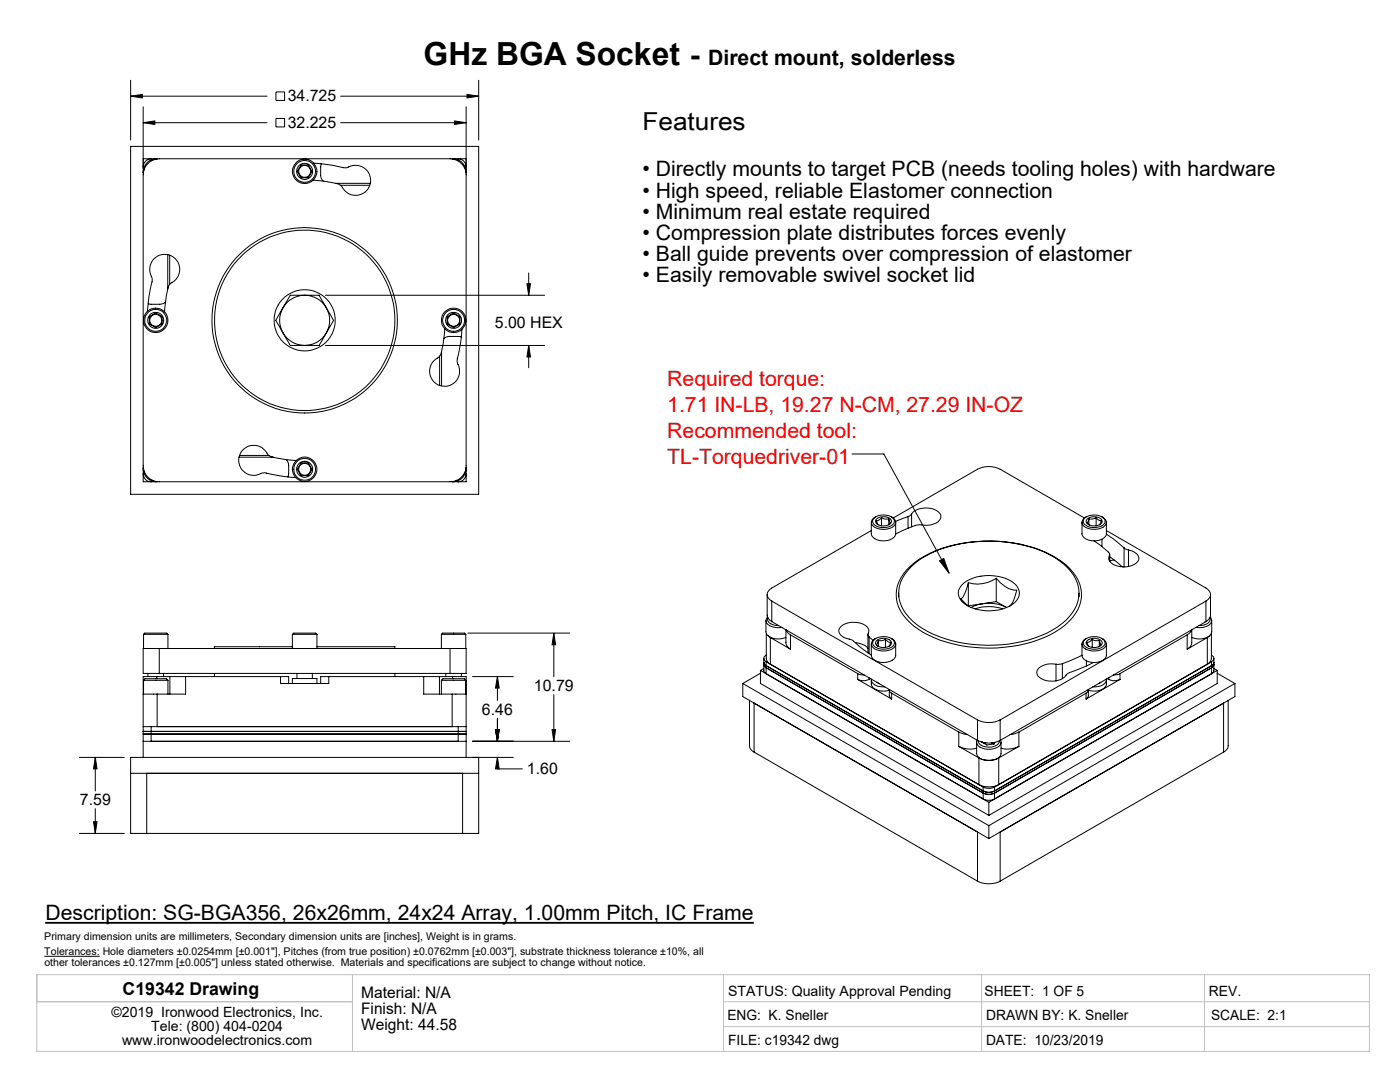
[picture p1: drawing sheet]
<svg xmlns="http://www.w3.org/2000/svg" width="279mm" height="216mm" viewBox="0 0 279 216" stroke-linecap="round" stroke-linejoin="round" font-family="sans-serif">
<g fill="none" stroke="#000" stroke-width=".2">
<path d="M26.1 19.2l2.3-.4v.7zM26.1 16v11.9M26.1 19.2h27.2M55.1 18.3h1.7v1.7h-1.7zM68 19.2h27.5M93.2 18.8l2.3 .4-2.3 .3zM95.5 16v11.9M26.1 29.2h69.4v69.4h-69.4zM28.6 24.5l2.3-.4v.7zM28.6 31.7h2.8l-.8 .1M28.6 21.3v13.2l.1-.8M28.6 24.5h24.7"/>
<path d="M29.5 32.6a3.2 3.2 0 0 1 2.3-.9h58a3.3 3.3 0 0 1 3.2 3.2v58.1a3.2 3.2 0 0 1-3.2 3.1h-58a3.2 3.2 0 0 1-3.2-3.1v-58.6a3.2 3.2 0 0 1 .9-1.8zM30.2 31.7a1.63 1.63 0 0 0-1.6 1.6M31.2 31.7a2.4 2.4 0 0 0-2.6 2.6M55.1 23.6h1.7v1.7h-1.7zM60.1 32.9h.8a.74 .74 0 0 1 .9 .6l.5 .7-.6 1-.2 .3h-.9a.68 .68 0 0 1-.8-.6l-.5-.7zM62.6 32.6l2.1 .1 4.5 .8a3 3 0 0 1 4.3 .9 3 3 0 0 1-1.2 4.2 3 3 0 0 1-4.1-1.4l-.4-.3a16.3 16.3 0 0 0-5.3-1M64.1 32.7l-.1 .6v1.7l.1 .6 .4 .5M67 36.6h6.9M67.9 37h5.9M68 24.5h25M90.5 31.7a2.4 2.4 0 0 1 2.5 2.6M90.7 24.1l2.3 .4-2.3 .3z"/>
<path d="M91.4 31.7a1.63 1.63 0 0 1 1.6 1.6M93 31.7h-2.8l.8 .1M93 21.3v13.2l-.1-.8M33.5 50.8v6.9M33.9 50.9v5.9M57.9 58.9h5.8l2.2 3.8 .7 1.2-2.9 5h-5.8l-.9-1.6-2-3.4zM64.9 58.9h43.8M105.2 56.6h.7l-.4 2.3zM105.5 54.5v4.4M29.4 62.1a29.3 29.3 0 0 1 1-6l-.1-.6a3 3 0 0 1 .7-4.1 3 3 0 0 1 4.2 .5 3 3 0 0 1-.5 4.2 2.03 2.03 0 0 0-1.2 1.3l-.3 1.6-.4 3.2M29.8 63.2l1.3-.8 1.2 .8v.8a.78 .78 0 0 1-.5 1l-.7 .4-1.3-.7zM33 60.3l-.5 .3-.6 .1-2.3-.1"/>
<path d="M64.9 68.9h43.8M87.7 71v5.9M88.1 70.1v6.9M88.8 65.6a14.5 14.5 0 0 1-1 5.4l-.1 .2a3.2 3.2 0 0 0-1.6 4.3 3 3 0 0 0 4.3 1.1 3 3 0 0 0 .9-4.3v-.7l.7-3.8 .2-2.1M89.3 63.2l1.2-.8 1.3 .8v.8a.76 .76 0 0 1-.6 1l-.7 .4-1.2-.7zM92 67.2l-2.6-.1-.8 .5M105.5 68.9l.4 2.3h-.7zM105.5 68.9v4.5M28.6 94.5a1.57 1.57 0 0 0 1.6 1.6M28.6 93.6a2.45 2.45 0 0 0 2.6 2.5M28.7 94.1l-.1-.8v2.8h2.8l-.8-.1M47.7 91.2h6.9"/>
<path d="M47.8 90.9h5.9M57.1 91.7l.4 .5 .1 .7v1.6l-.1 .7M59.1 91.9a13.1 13.1 0 0 1-5.5-1.1 3.1 3.1 0 0 0-4.4-1.6 3.1 3.1 0 0 0-1 4.5 3.2 3.2 0 0 0 4.2 .7l.4-.1 4.1 .8 2.1 .2M60.1 92.4h.7a.78 .78 0 0 1 1 .5l.5 .7-.6 1a.74 .74 0 0 1-.9 .3h-.1a.75 .75 0 0 1-.9-.5l-.5-.8zM92.9 94.1l.1-.8v2.8h-2.8l.8-.1M93 93.6a2.45 2.45 0 0 1-2.5 2.5M93 94.5a1.57 1.57 0 0 1-1.6 1.6M170 90.6h6.4l13 23.8M153.1 118.6v4.1a1.65 1.65 0 0 0 .9 1.3M154 119.9l41.1 23.8M154 119.9v4.1M173.9 105.9l-19.9 11.4a1.39 1.39 0 0 0-.9 1.3 1.39 1.39 0 0 0 .9 1.3"/>
<path d="M173.9 104.2v2.3a2.26 2.26 0 0 0 2.7 1.4 2.08 2.08 0 0 0 2.2-1.4M174.4 103.4a2.99 2.99 0 0 1 4 .2 1.12 1.12 0 0 1-1 1.5 2.71 2.71 0 0 1-3.2-.8v-.6zM174.8 103.1a1.17 1.17 0 0 0-.9 1.3 1.17 1.17 0 0 0 1.1 1 3.3 3.3 0 0 0 3.6-.7 1.15 1.15 0 0 0-.7-1.6M174.8 103.7a2.17 2.17 0 0 1 3 .1 .76 .76 0 0 1-.7 1 1.89 1.89 0 0 1-2.3-.6zM175.9 103.3a1.65 1.65 0 0 0 1.5 .2M175.9 103.3l-.5 .5-.5 .1 .4 .8M175.9 103.3v1.6M177.4 103.5l.3 .9-.3 .3zM178.3 103.4l16.8-9.8a5.1 5.1 0 0 1 4.5 0l16.8 9.8M178.8 104.2v2.3M179.4 118.4v.7M181 113.6a20.4 20.4 0 0 1 12.5-5.4 26.7 26.7 0 0 1 18.4 3.8 8.3 8.3 0 0 1 3.9 7.2 9.4 9.4 0 0 1-5.1 6.8 28.8 28.8 0 0 1-26.4 .2 10.6 10.6 0 0 1-5.3-6 7 7 0 0 1 2-6.6z"/>
<path d="M181.2 103.1l-2.4 .9M181.2 103.1v2.3M181.9 113a21.1 21.1 0 0 1 12.9-4.9 26.9 26.9 0 0 1 15.8 3.2 9.1 9.1 0 0 1 4.7 6.8 8.2 8.2 0 0 1-4.2 7 26.5 26.5 0 0 1-17 3.5 22 22 0 0 1-11.8-4.5 7.3 7.3 0 0 1-2.8-7.2 8.2 8.2 0 0 1 2.4-3.9zM181.9 102.6l-.7 .5M181.9 102.6a4 4 0 0 1 5.7-.2 1.31 1.31 0 0 1-.8 2 7.3 7.3 0 0 1-3.5 .3l-1.3 .4-3.2 1.4M181.9 102.6v2.5M187.5 111.9l.8-.5 1.1 3zM192.3 116.3a8.9 8.9 0 0 1 10.2 .2 2.41 2.41 0 0 1-.4 4.1 8.9 8.9 0 0 1-10.1-.5 2.35 2.35 0 0 1 .3-3.8zM193.3 116.3l-.6 1.9-.4 .8-.5 .5 1.6 1.5M193.3 116.3v4.6l5.5-.8M198.8 115.4a4.9 4.9 0 0 0 4.1 2.4l-.6 2-.9 1.2M198.8 115.4a6.7 6.7 0 0 1-5.5 .9"/>
<path d="M198.8 115.4v4.7M215.3 118.4v.7M215.9 104.2v2.3a2.26 2.26 0 0 0 2.8 1.4 2.08 2.08 0 0 0 2.1-1.4v-2.3M216.4 103.5a3 3 0 0 1 4 0 1.04 1.04 0 0 1-.9 1.6 2.83 2.83 0 0 1-3.2-.7l-.1-.6zM216.8 103.1a1.16 1.16 0 0 0-.9 1.3 1.16 1.16 0 0 0 1.2 1 3.3 3.3 0 0 0 3.6-.7 1.15 1.15 0 0 0-.8-1.6M217 103.5a2.32 2.32 0 0 1 2.9 .2 .71 .71 0 0 1-.6 1.1 1.85 1.85 0 0 1-2.6-.8zM217.3 103.5l-.2 .6a.43 .43 0 0 0 .4 .7M217.3 103.5v1.2M218.3 107.9l2.9 2.3 .3 .4-.1 .3M218.8 103.3l.5 .5 .5 .1-.4 .8M218.8 103.3l-.9 .3-.6-.1M218.8 103.3v1.6"/>
<path d="M219.9 107.6v1.4M220.8 105.9l19.9 11.4a1.39 1.39 0 0 1 .9 1.3 1.39 1.39 0 0 1-.9 1.3M220.8 106.6l1.3 .9 2.2 1.8M221.4 110.9v1M221.5 111.1l2.5 2M221.5 110.7v1.3M222.4 111.8l-1 .1M224.3 109.3l.9 .4M224.3 109.3v3.8M225.2 109.7a2.05 2.05 0 0 1 2.1 2 3.6 3.6 0 0 1-4.2 1.3 1.87 1.87 0 0 1-1.8-1.7l.1-.4M225.2 109.7v3.3M240.7 119.9l-41.1 23.8"/>
<path d="M240.7 119.9v4.1M241.6 118.6v4.1a1.65 1.65 0 0 1-.9 1.3M28.6 138.5h2.8M28.6 135.7h4.9M28.6 135.7l.3-.3h4.3l.3 .3M28.6 126.6l.3-.3h4.4l.2 .3M28.6 126.6h4.9M28.6 126.6v2.8M28.6 135.7v2.8M29.5 134.4v.6M31.3 135h2.6M31.3 135h-2.7v16.1"/>
<path d="M31.3 135v.4M31.4 138.5v6.5M31.8 129.4h-3.2v5h3.2M31.8 129.4v5M31.8 129.4h58M31.8 134.4h58M32.6 134.4v.6M33.5 126.6v2.8M33.5 135.7v2.8M33.9 135h3.1M33.9 135v3.5M37 135h19"/>
<path d="M37 135v3.5h-5.6M42.8 134.4v.6M56 135h1.6v1.4M56 135v1.4h9.6v-1.4M58.3 129h-15.5v.4M58.3 126.6a2.48 2.48 0 0 1 1.9-.3h1.2a2.48 2.48 0 0 1 1.9 .3M58.3 126.6h5M58.3 136.4v-1h5v1M58.3 126.6v2.8M59.3 134.4v1M62.3 134.4v1M63.3 129h15.5v.4"/>
<path d="M63.3 126.6v2.8M65.6 135h-1.6v1.4M65.6 135h19M78.8 134.4v.6M84.6 135h3.1M84.6 135v3.5h5.6M87.7 135h2.6M87.7 135v3.5M88.1 135.7l.3-.3h4.3l.3 .3M88.1 135.7h4.9M88.1 126.6l.2-.3h4.4l.3 .3M88.1 126.6h4.9"/>
<path d="M88.1 126.6v2.8M88.1 135.7v2.8M89 134.4v.6M89.8 129.4h3.2v5h-3.2M89.8 129.4v5M90.2 138.5h2.8M90.2 138.5v6.5M90.3 135h2.7v16.1M90.3 135v.4M92.1 134.4v.6M93 126.6v2.8M93 135.7v2.8"/>
<path d="M93.4 126.3h20.3M94.3 135h8.1M99.3 135l.3 2.3h-.7zM99.3 135v4.8M110.5 126.3l.4 2.4h-.7zM110.5 126.3v8.7M110.5 138.6v9.3M148.2 136.4v2.6l49.1 28.3M148.2 136.4l49.1 28.3M149.6 139.7v9.1a1.47 1.47 0 0 0 .9 1.3M151.8 133.8l45.5 26.3M151.8 133.8v2.6l45.5 26.3"/>
<path d="M151.8 134.3l-3.6 2.1M152.4 132.2l.1 .3 .4 .3 43.3 25a2.4 2.4 0 0 0 2.3 0l43.3-25 .3-.3 .2-.3M152.4 132.6l.1 .3 .4 .3 43.3 25.1a2.7 2.7 0 0 0 2.3 0l43.3-25.1 .3-.3 .2-.3M152.4 131.4v2.4l.1 .3 .4 .3v-2.4M152.4 133.4l-.6 .4M152.9 123.8v2.3a2.33 2.33 0 0 0 2.7 1.4l1.2-.3M152.9 132l43.3 25.1M152.9 130.7a.72 .72 0 0 0-.5 .7 .72 .72 0 0 0 .5 .6M152.9 126.4v5a1.41 1.41 0 0 0 .8 1.1v-5.3M153.2 123.2a1.12 1.12 0 0 0-.2 1.2 1.12 1.12 0 0 0 1 .6l1 .2h1M153.2 123.3a1.08 1.08 0 0 0 1 1.3l1.2 .2M153.3 126.9l.4 .3"/>
<path d="M153.7 127.2l4.1 2.3M154 124l41.1 23.7M157.8 126.7l-.7-.5-.2-.5-.1 2.7a1.68 1.68 0 0 0 1 1.1M157.8 126.7l13.4 7.7M157.8 126.7v2.8M170.7 128.2l.9 .2a2.34 2.34 0 0 1 1.6 1M171.2 135.6a2.7 2.7 0 0 0 2.2 0M171.2 134.4l1.3 .3M171.2 134.4v1.2M171.2 135.6l6.7 3.9M173.2 126.6v3.7M173.4 135.2v.4"/>
<path d="M173.5 127.1l.7 .7M173.5 127.1l-.3-.5a1.47 1.47 0 0 0-1-2.1 4.2 4.2 0 0 0-4.6 .8 1.35 1.35 0 0 0 .8 1.9l1.7 .5 1.9 1.7 1.9 1.3M173.5 127.1v3.3M173.7 135.4l-.3 .2M173.9 128.5v2.3a2.26 2.26 0 0 0 2.7 1.4 2.08 2.08 0 0 0 2.2-1.4v-2.3M173.9 135.7a1.69 1.69 0 0 0 1.6 2.1l1.1 .1 .9-.2v1.3l.4 .5M173.9 135.5a1.55 1.55 0 0 0 1.6 1.5l1.1 .1M174.5 127.6a2.93 2.93 0 0 1 3.9 .4 1.22 1.22 0 0 1-1.2 1.4 2.61 2.61 0 0 1-3-.9v-.6zM174.8 127.4a1.17 1.17 0 0 0-.9 1.2 1.17 1.17 0 0 0 1.1 1.1 3.3 3.3 0 0 0 3.6-.7 1.15 1.15 0 0 0-.7-1.6M174.9 127.9a2.14 2.14 0 0 1 3 .2 1.05 1.05 0 0 1-1.3 1.1 1.7 1.7 0 0 1-1.9-.8zM175 136.1l.5 .3M175.3 127.8v1.2l-.4-.4z"/>
<path d="M176.7 127.6l.5 .5 .5 .1-.3 .8M176.7 127.6l-.8 .2h-.6M176.7 127.6v1.6M177.5 137.6l.1 .4 .3 .3M177.9 138.3l13.4 7.8M177.9 138.3v1.2M193.8 121.2a7.9 7.9 0 0 1 7.1 0M194.6 121.5a8.5 8.5 0 0 1 5.5 0M198.8 120.1l2.1 1.1M200.9 121.2h.1M210.7 132.5v3.4M212 132.4l-1.3 .1"/>
<path d="M212 132.4v3M215.9 130.7l-3.9 1.7M215.9 128.5v2.3a2.26 2.26 0 0 0 2.8 1.4 2.08 2.08 0 0 0 2.1-1.4v-2.3M216.6 127.6a2.86 2.86 0 0 1 3.9 .4 1.33 1.33 0 0 1-1.3 1.5 2.48 2.48 0 0 1-3-1.1l.1-.6zM216.7 138.3l-13.4 7.8M216.7 138.3v1.2M216.8 127.4a1.16 1.16 0 0 0-.9 1.2 1.16 1.16 0 0 0 1.2 1.1 3.3 3.3 0 0 0 3.6-.7 1.15 1.15 0 0 0-.8-1.6M216.8 131.9v1M217 127.8a2.11 2.11 0 0 1 3 .3 1.24 1.24 0 0 1-1.5 1.1h-.4a1.05 1.05 0 0 1-1.3-1.1zM217.2 137.6l-.1 .4-.4 .3M218 127.6l-.7 .5-.3 .1 .3 .8M218 127.6a1.6 1.6 0 0 0 1.4 .2"/>
<path d="M218 127.6v1.6M218.3 132.2l-5.3 2.2a4 4 0 0 1-5.9 .5 1.3 1.3 0 0 1 .8-2 4.1 4.1 0 0 1 2.8-.4M219.4 127.8l.2 .5a.44 .44 0 0 1 .1 .5 .44 .44 0 0 1-.4 .2v.1M219.4 127.8v1.2M219.7 136.1l-.5 .3M220.8 135.5a1.27 1.27 0 0 1-1.1 1.4l-1.6 .2M220.8 135.7a1.69 1.69 0 0 1-1.6 2.1l-1.1 .1-.9-.2v1.3l-.5 .5M221 135.4l.3 .2M221.3 135.6a2.7 2.7 0 0 0 2.2 0M221.3 135.2v.4M223.5 134.4l-1.3 .3M223.5 134.4v1.2"/>
<path d="M223.5 135.6l-6.8 3.9M236.9 126.7l-13.4 7.7M236.9 126.7v2.8M237.8 125.7l-.2 .5-.7 .5M237.8 125.7v2.7a1.68 1.68 0 0 1-.9 1.1M240.4 124.2h.1M240.4 124.1v.1M240.4 124.2h-.1M240.7 124l-41.1 23.7M240.9 127.2l-4 2.3M240.9 127.2v5.3M240.9 132.5l-41.6 24.1"/>
<path d="M241.4 126.9l-.5 .3M241.4 123.3h.1a1.28 1.28 0 0 1-1.3 1.4l-.9 .1M241.5 123.2a1.12 1.12 0 0 1 .2 1.2 1.12 1.12 0 0 1-1 .6l-1.1 .2h-.9M241.8 126.4v5a1.41 1.41 0 0 1-.9 1.1M241.8 130.7h.1M241.8 130.7a.69 .69 0 0 1 .5 .7 .69 .69 0 0 1-.5 .6M241.8 132v2.4M241.8 132l-43.3 25.1M241.8 134.4l-43.3 25M241.8 123.8v2.3a2.26 2.26 0 0 1-2.7 1.4l-1.3-.3M242.3 131.4v2.4l-.2 .3-.3 .3M242.3 133.4l.6 .4"/>
<path d="M242.9 133.8l-45.6 26.3M242.9 133.8v2.6l-45.6 26.3M242.9 134.3l3.6 2.1M245.1 139.7v9.1a1.47 1.47 0 0 1-.9 1.3M246.5 136.4v2.6l-49.2 28.3M246.5 136.4l-49.2 28.3M15.8 151.1h9M19 151.1l.4 2.3h-.7zM19 151.1v6.7M26.1 154.3h69.4M28.6 145.9h64.4M28.6 145h1.6"/>
<path d="M28.6 146.5h64.4M28.6 147.9h64.4M29.3 154.3v12M30.2 145v2.9M30.2 145h61.2M91.4 145h1.6M91.4 145v2.9M92.3 154.3v12M94.3 147.9h19.4M95.5 151.1v15.2h-3.2M98.9 145.6h.7l-.3 2.3zM99.3 151.1l.3 2.3h-.7z"/>
<path d="M99.3 143.3v4.6M99.3 151.1v2.3h4.9M102.4 151.1h-76.3v15.2h3.2M110.2 145.6h.7l-.4 2.3zM150.5 140.3v9.8M150.5 150.1l44.6 25.7M191.3 146.1l1.8 .5M191.3 148.9l1 .4 1.1 .2 1.5-.2M191.3 146.1v2.8M191.3 148.9l4.1 2.3M194.9 148.1v2.3a1.6 1.6 0 0 0 1.6 1.3 2.67 2.67 0 0 0 3.3-1.2v-2.4M195 147.7a1.21 1.21 0 0 0 1 1.6 3.3 3.3 0 0 0 3.6-.7l.2-.3-.1-.6"/>
<path d="M195.1 143.7a5.1 5.1 0 0 0 4.5 0M195.1 147.7a5.1 5.1 0 0 0 4.5 0M195.1 143.7v4M195.2 147.8a1.4 1.4 0 0 0 1.5 1.2 2.16 2.16 0 0 0 2.8-1.1v-.1M195.4 151.2v5.4a4.5 4.5 0 0 0 3.9 0M195.4 151.2a4.2 4.2 0 0 0 3.9 0M195.9 148.1h.1M195.9 148.1l1.1 .6 1.4-.3M196.2 157.1a2.7 2.7 0 0 0 2.3 0M196.2 157.1v2.3a2.4 2.4 0 0 0 2.3 0M196.3 148.2v.1l.4-.1M196.8 148.2l-.3 .2"/>
<path d="M197.9 148.2l.3 .2M198 148.2l.2 .2M198.2 148.4h.2M198.5 157.1v2.3M198.5 148.1l-.1 .3M199.3 151.2v5.4M199.6 143.7v4M203.3 146.1l-1.7 .5M203.3 148.9l-.9 .4-1.1 .2-1.5-.2M203.3 148.9l-4 2.3M203.3 146.1v2.8M244.2 140.3v9.8"/>
<path d="M244.2 150.1l-44.6 25.7M15.8 166.3h9M18.7 164h.7l-.4 2.3zM19 161.4v4.9M29.3 166.3h63M195.1 175.8a5.1 5.1 0 0 0 4.5 0M195.1 166v9.8M197.3 160.1v2.6M197.3 164.7v2.6M199.6 166v9.8M8.8 190.8h11.1M9 184.1h141.4"/>
<circle cx="60.8" cy="34.2" r="2.18"/>
<circle cx="60.8" cy="34.2" r="1.6"/>
<circle cx="60.8" cy="34.2" r="1.19"/>
<circle cx="60.8" cy="34.2" r="2.45"/>
<circle cx="31.1" cy="63.9" r="2.18"/>
<circle cx="31.1" cy="63.9" r="1.59"/>
<circle cx="31.1" cy="63.9" r="2.43"/>
<circle cx="31.1" cy="63.9" r="1.19"/>
<circle cx="60.8" cy="63.9" r="18"/>
<circle cx="60.8" cy="63.9" r="5"/>
<circle cx="60.8" cy="63.9" r="6.1"/>
<circle cx="60.8" cy="63.9" r="18.5"/>
<circle cx="90.5" cy="63.9" r="2.45"/>
<circle cx="90.5" cy="63.9" r="1.2"/>
<circle cx="90.5" cy="63.9" r="1.6"/>
<circle cx="90.5" cy="63.9" r="2.19"/>
<circle cx="60.8" cy="93.6" r="2.43"/>
<circle cx="60.8" cy="93.6" r="1.6"/>
<circle cx="60.8" cy="93.6" r="1.18"/>
<circle cx="60.8" cy="93.6" r="2.18"/>
</g>
<path d="M9.1 184.1h141.3" fill="none" stroke="#000" stroke-width=".33"/>
<path d="M7.3 199.9h63M7.3 194.5h266v15.3h-266zM70.3 194.5v15.3M144.4 199.9h128.9M144.4 194.5v15.3M195.9 194.5v15.3M240.4 194.5v15.3M144.4 204.9h128.9" fill="none" stroke="#c0c0c0" stroke-width=".2"/>
<g fill="#000">
<path d="M187.5 111.9l.8-.5 1.1 3z"/>
<path d="M110.5 126.3l.4 2.4h-.7zM110.2 145.6h.7l-.4 2.3zM99.3 135l.3 2.3h-.7zM98.9 145.6h.7l-.3 2.3zM98.9 145.6h.7l-.3 2.3zM99.3 151.1l.3 2.3h-.7zM19 151.1l.4 2.3h-.7zM18.7 164h.7l-.4 2.3zM28.6 24.5l2.3-.4v.7zM90.7 24.1l2.3 .4-2.3 .3zM26.1 19.2l2.3-.4v.7zM93.2 18.8l2.3 .4-2.3 .3zM105.2 56.6h.7l-.4 2.3zM105.5 68.9l.4 2.3h-.7z"/>
</g>
<text font-size="6.3" fill="#010000" x="84.5" y="12.9">GHz BGA Socket -</text>
<text font-size="4.9" fill="#010000" x="128.2" y="25.9">Features</text>
<g font-size="4.2" fill="#010000">
<text x="141.3" y="13">Direct mount, solderless</text>
<text x="128.2" y="35.2">• Directly mounts to target PCB (needs tooling holes) with hardware</text>
<text x="128.2" y="39.4">• High speed, reliable Elastomer connection</text>
<text x="128.2" y="43.7">• Minimum real estate required</text>
<text x="128.2" y="47.9">• Compression plate distributes forces evenly</text>
<text x="128.2" y="52.1">• Ball guide prevents over compression of elastomer</text>
<text x="128.2" y="56.4">• Easily removable swivel socket lid</text>
</g>
<g font-size="4.2" fill="#f00">
<text x="133.2" y="77">Required torque:</text>
<text x="133.2" y="82.2">1.71 IN-LB, 19.27 N-CM, 27.29 IN-OZ</text>
<text x="133.2" y="87.4">Recommended tool:</text>
<text x="133.2" y="92.6">TL-Torquedriver-01</text>
</g>
<text font-size="4.2" x="9.1" y="183.6">Description: SG-BGA356, 26x26mm, 24x24 Array, 1.00mm Pitch, IC Frame</text>
<text font-size="3.5" x="24.5" y="198.4">C19342 Drawing</text>
<g font-size="3.2">
<text x="57.4" y="20.2">34.725</text>
<text x="57.4" y="25.5">32.225</text>
<text x="98.8" y="65.4">5.00 HEX</text>
<text x="106.6" y="137.9">10.79</text>
<text x="96.2" y="142.6">6.46</text>
<text x="105.2" y="154.5">1.60</text>
<text x="15.9" y="160.6">7.59</text>
<text x="72.1" y="199.1">Material: N/A</text>
<text x="72.1" y="202.3">Finish: N/A</text>
<text x="72.1" y="205.5">Weight: 44.58</text>
</g>
<g font-size="2.8">
<text x="22.2" y="202.9">©2019 Ironwood Electronics, Inc.</text>
<text x="145.2" y="203.6">ENG: K. Sneller</text>
<text x="145.3" y="198.7">STATUS: Quality Approval Pending</text>
<text x="196.5" y="198.7">SHEET: 1 OF 5</text>
<text x="196.8" y="203.6">DRAWN BY: K. Sneller</text>
<text x="241.3" y="198.7">REV.</text>
<text x="241.7" y="203.6">SCALE: 2:1</text>
<text x="24.4" y="208.5">www.ironwoodelectronics.com</text>
<text x="30.2" y="205.7">Tele: (800) 404-0204</text>
<text x="145.3" y="208.5">FILE: c19342 dwg</text>
<text x="196.8" y="208.5">DATE: 10/23/2019</text>
</g>
<g font-size="2.1">
<text x="8.8" y="190.6">Tolerances: Hole diameters ±0.0254mm [±0.001&quot;], Pitches (from true position) ±0.0762mm [±0.003&quot;], substrate thickness tolerance ±10%, all</text>
<text x="8.8" y="187.5">Primary dimension units are millimeters, Secondary dimension units are [inches], Weight is in grams.</text>
<text x="8.8" y="192.7">other tolerances ±0.127mm [±0.005&quot;] unless stated otherwise. Materials and specifications are subject to change without notice.</text>
</g>
</svg>
